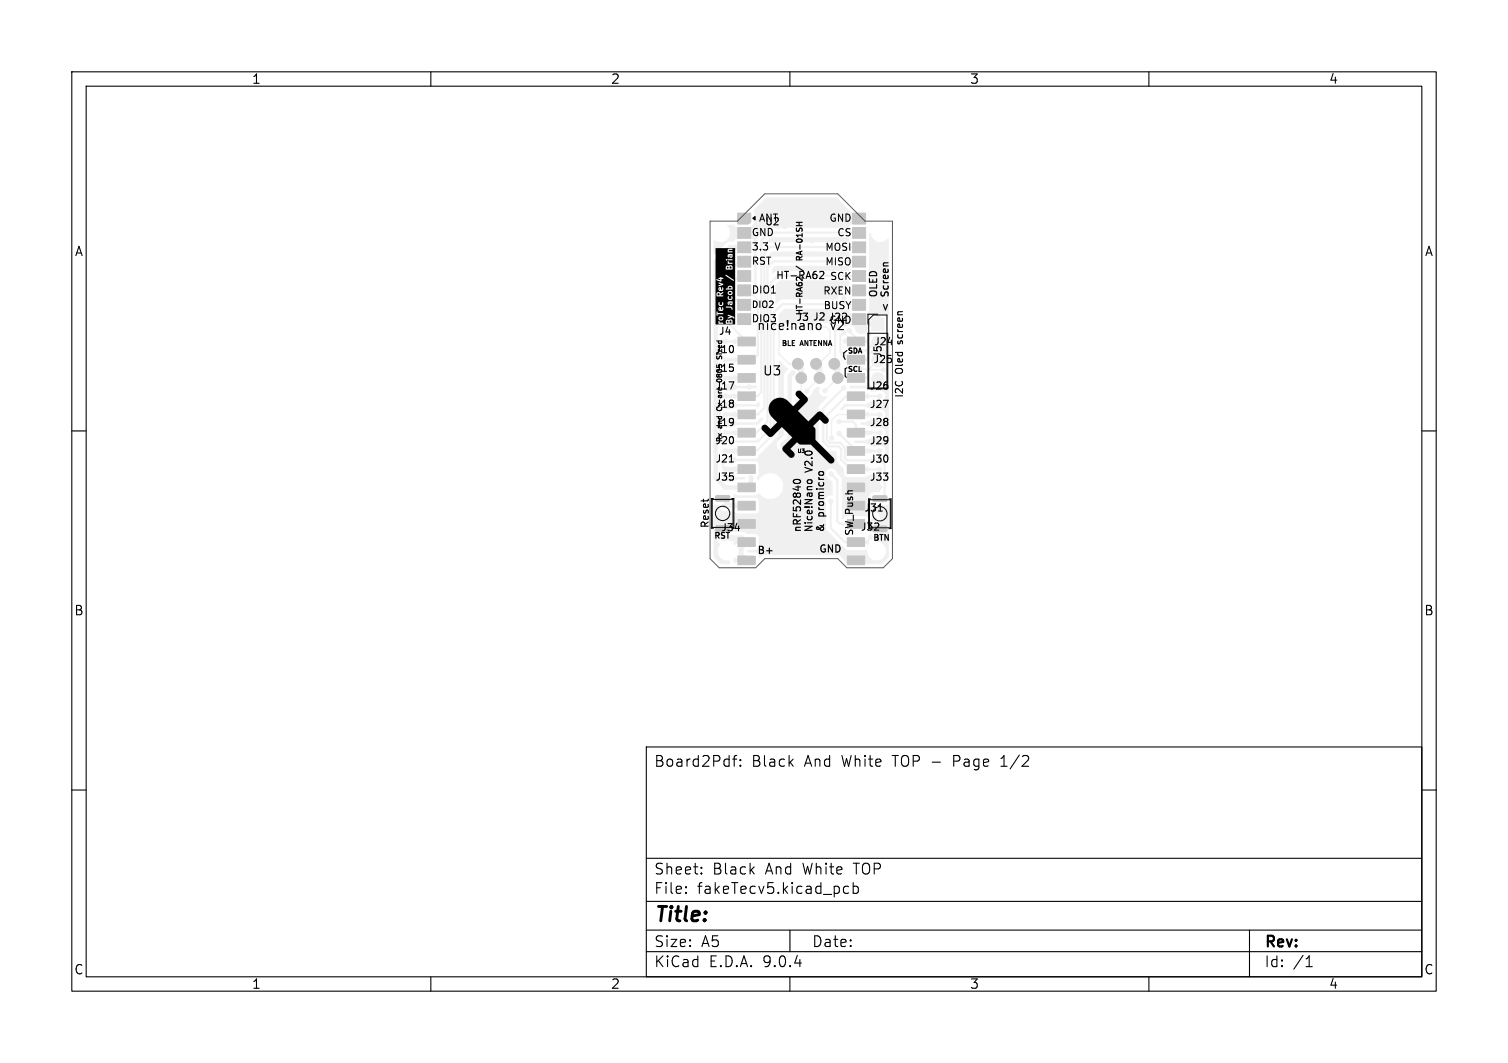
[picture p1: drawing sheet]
<svg xmlns="http://www.w3.org/2000/svg" width="210mm" height="148mm" viewBox="0 0 210 148" stroke-linecap="round" stroke-linejoin="round" font-family="sans-serif">
<g fill="#f0f0f0" stroke="#f0f0f0" stroke-width=".14">
<path d="M102.7 29.7h1.8v1.2l-.3 .3h-1.5z"/>
<path d="M102.7 31.7h1.8v1.5h-1.8z"/>
<path d="M102.7 33.7h1.8v1.5h-1.8z"/>
<path d="M102.7 35.7h1.8v1.5h-1.8z"/>
<path d="M102.7 37.7h1.8v1.5h-1.8z"/>
<path d="M102.7 39.7h1.8v1.5h-1.8z"/>
<path d="M102.7 41.7h1.8v1.5h-1.8z"/>
<path d="M102.7 43.7h1.8v1.5h-1.8z"/>
<path d="M118.7 43.7h1.8v1.5h-1.8z"/>
<path d="M118.7 41.7h1.8v1.5h-1.8z"/>
<path d="M118.7 39.7h1.8v1.5h-1.8z"/>
<path d="M118.7 37.7h1.8v1.5h-1.8z"/>
<path d="M118.7 35.7h1.8v1.5h-1.8z"/>
<path d="M118.7 33.7h1.8v1.5h-1.8z"/>
<path d="M118.7 31.7h1.8v1.5h-1.8z"/>
<path d="M118.7 29.7h1.8v1.5h-1.8z"/>
<path d="M121.4 44.3h1.7v1.7h-1.7z"/>
<path d="M99.7 73.2h1.8l.1 .2v.5l-.2 .1h-1.6l-.2-.2z"/>
<path d="M99.7 69h1.8l.1 .2v.5l-.2 .1h-1.6l-.2-.2z"/>
<path d="M121.6 73.3l1.8-.1 .1 .2v.5l-.2 .1h-1.6l-.2-.2z"/>
<path d="M121.6 69.1l1.8-.1 .1 .2v.5l-.2 .1h-1.6l-.2-.2z"/>
<path d="M120.3 77.9h.5v.3h-.5z"/>
<path d="M118 77.4h2.4v1.2h-2.4z"/>
<path d="M120.3 75.3h.5v.3h-.5z"/>
<path d="M118 74.9h2.4v1.2h-2.4z"/>
<path d="M118 72.3h2.4v1.2h-2.4z"/>
<path d="M118 69.8h2.4v1.2h-2.4z"/>
<path d="M120.3 67.7h.5v.3h-.5z"/>
<path d="M118 67.3h2.4v1.2h-2.4z"/>
<path d="M120.3 65.2h.5v.3h-.5z"/>
<path d="M118 64.7h2.4v1.2h-2.4z"/>
<path d="M120.3 62.6h.5v.3h-.5z"/>
<path d="M118 62.2h2.4v1.2h-2.4z"/>
<path d="M120.3 60.1h.5v.3h-.5z"/>
<path d="M118 59.6h2.4v1.2h-2.4z"/>
<path d="M120.3 57.6h.5v.3h-.5z"/>
<path d="M118 57.1h2.4v1.2h-2.4z"/>
<path d="M120.3 55h.5v.3h-.5z"/>
<path d="M118 54.6h2.4v1.2h-2.4z"/>
<path d="M120.3 52.5h.5v.3h-.5z"/>
<path d="M118 52h2.4v1.2h-2.4z"/>
<path d="M120.3 49.9h.5v.3h-.5z"/>
<path d="M118 49.5h2.4v1.2h-2.4z"/>
<path d="M120.3 47.4h.5v.3h-.5z"/>
<path d="M118 46.9h2.4v1.2h-2.4z"/>
<path d="M102.8 46.9h2.4v1.2h-2.4z"/>
<path d="M102.3 47.4h.5v.3h-.5z"/>
<path d="M102.8 49.5h2.4v1.2h-2.4z"/>
<path d="M102.3 49.9h.5v.3h-.5z"/>
<path d="M102.8 52h2.4v1.2h-2.4z"/>
<path d="M102.3 52.5h.5v.3h-.5z"/>
<path d="M102.8 54.6h2.4v1.2h-2.4z"/>
<path d="M102.3 55h.5v.3h-.5z"/>
<path d="M102.8 57.1h2.4v1.2h-2.4z"/>
<path d="M102.3 57.6h.5v.3h-.5z"/>
<path d="M102.8 59.6h2.4v1.2h-2.4z"/>
<path d="M102.3 60.1h.5v.3h-.5z"/>
<path d="M102.8 62.2h2.4v1.2h-2.4z"/>
<path d="M102.3 62.6h.5v.3h-.5z"/>
<path d="M102.8 64.7h2.4v1.2h-2.4z"/>
<path d="M102.3 65.2h.5v.3h-.5z"/>
<path d="M102.8 67.3h2.4v1.2h-2.4z"/>
<path d="M102.3 67.7h.5v.3h-.5z"/>
<path d="M102.8 69.8h2.4v1.2h-2.4z"/>
<path d="M102.3 70.3h.5v.3h-.5z"/>
<path d="M102.8 72.3h2.4v1.2h-2.4z"/>
<path d="M102.8 74.9h2.4v1.2h-2.4z"/>
<path d="M102.3 75.3h.5v.3h-.5z"/>
<path d="M102.8 77.4h2.4v1.2h-2.4z"/>
<path d="M102.3 77.9h.5v.3h-.5z"/>
<circle cx="118.3" cy="46" r=".3"/>
<circle cx="101" cy="47.6" r=".3"/>
<circle cx="122.3" cy="52.8" r=".85"/>
<circle cx="123" cy="51.5" r=".3"/>
<circle cx="101.8" cy="74.9" r=".3"/>
<circle cx="101" cy="60.3" r=".3"/>
<circle cx="122.5" cy="55.2" r=".3"/>
<circle cx="101" cy="70.4" r=".3"/>
<circle cx="122.5" cy="60.3" r=".3"/>
<circle cx="101" cy="57.7" r=".3"/>
<circle cx="114.1" cy="45.6" r=".3"/>
<circle cx="116.7" cy="52.6" r=".75"/>
<circle cx="116.2" cy="50.7" r=".75"/>
<circle cx="114.1" cy="52.6" r=".75"/>
<circle cx="113.6" cy="50.7" r=".75"/>
<circle cx="111.6" cy="52.6" r=".75"/>
<circle cx="111.1" cy="50.7" r=".75"/>
<circle cx="122.5" cy="62.8" r=".3"/>
<circle cx="101" cy="62.8" r=".3"/>
<circle cx="101" cy="55.2" r=".3"/>
<circle cx="101" cy="50.1" r=".3"/>
<circle cx="122.5" cy="57.7" r=".3"/>
<circle cx="121.2" cy="74.8" r=".3"/>
<circle cx="122.5" cy="65.4" r=".3"/>
<circle cx="101" cy="65.3" r=".3"/>
<circle cx="121.7" cy="72.1" r=".3"/>
<circle cx="101" cy="67.9" r=".3"/>
<circle cx="122.5" cy="67.9" r=".3"/>
<circle cx="101" cy="52.7" r=".3"/>
<circle cx="104.4" cy="53.9" r=".3"/>
<circle cx="113" cy="37.3" r=".3"/>
<circle cx="122.8" cy="72.6" r=".3"/>
<circle cx="109.3" cy="30.6" r=".3"/>
<circle cx="111.8" cy="57.7" r=".3"/>
<circle cx="113" cy="39.8" r=".3"/>
<circle cx="111.8" cy="65.4" r=".3"/>
<circle cx="113.1" cy="76" r=".3"/>
<circle cx="116.2" cy="64.4" r=".3"/>
<circle cx="110.9" cy="57.7" r=".3"/>
<circle cx="113.1" cy="76.7" r=".3"/>
<circle cx="101.2" cy="71.8" r=".3"/>
<circle cx="113" cy="35.4" r=".3"/>
<circle cx="111.8" cy="64.7" r=".3"/>
<circle cx="111.2" cy="76.7" r=".3"/>
<circle cx="110.3" cy="68.8" r=".3"/>
<circle cx="101.2" cy="72.7" r=".3"/>
<circle cx="112.8" cy="57.7" r=".3"/>
<circle cx="116.2" cy="63.7" r=".3"/>
<circle cx="109.4" cy="76" r=".3"/>
<circle cx="111.9" cy="68.8" r=".3"/>
<circle cx="113.7" cy="57.7" r=".3"/>
<circle cx="114.4" cy="72.9" r=".3"/>
<circle cx="121.7" cy="67.8" r=".3"/>
<circle cx="117.5" cy="67.6" r=".3"/>
<circle cx="102" cy="66.6" r=".3"/>
<circle cx="117.5" cy="68.3" r=".3"/>
<circle cx="108.4" cy="31.6" r=".3"/>
<circle cx="113" cy="33.5" r=".3"/>
<circle cx="120" cy="46.2" r=".3"/>
<circle cx="109.3" cy="31.6" r=".3"/>
<circle cx="111.2" cy="76" r=".3"/>
<circle cx="108.9" cy="73.1" r=".3"/>
<circle cx="108.9" cy="73.7" r=".3"/>
<circle cx="112.1" cy="61.7" r=".3"/>
<circle cx="109.4" cy="76.7" r=".3"/>
<circle cx="122.4" cy="42.7" r=".3"/>
<circle cx="109" cy="62" r=".3"/>
<circle cx="110.4" cy="51.9" r=".3"/>
<circle cx="104.6" cy="66.5" r=".3"/>
<circle cx="115.8" cy="61" r=".3"/>
<circle cx="115.8" cy="66" r=".3"/>
<circle cx="117.5" cy="41.5" r=".3"/>
<circle cx="117.5" cy="49.4" r=".3"/>
<circle cx="117.5" cy="54" r=".3"/>
<circle cx="115.7" cy="69.8" r=".3"/>
<circle cx="121.6" cy="49" r=".3"/>
<circle cx="116.8" cy="58.7" r=".3"/>
<circle cx="116.8" cy="60.4" r=".3"/>
<circle cx="114.9" cy="54.4" r=".3"/>
<circle cx="112.4" cy="54.4" r=".3"/>
<circle cx="111.1" cy="54.8" r=".3"/>
<circle cx="117.7" cy="47.5" r=".3"/>
</g>
<g fill="none" stroke="#f0f0f0" stroke-width=".35">
<path d="M102.3 47.3v.5M102.3 49.9v.4M102.3 52.4v.4M102.3 54.9v.5M102.3 57.5v.4M120.8 47.3v.5M120.8 49.9v.4M120.8 52.4v.4M120.8 54.9v.5M120.8 57.5v.4M102.3 77.8v.4M102.3 60v.5"/>
<path d="M102.3 62.6v.4M102.3 65.1v.4M102.3 67.6v.5M102.3 70.2v.4M102.3 75.3v.4M120.8 60v.5M120.8 62.6v.4M120.8 65.1v.4M120.8 67.6v.5M120.8 75.3v.4M120.8 77.8v.4"/>
</g>
<path d="M111.6 51v1.2M114.1 51v1.2M116.6 51v1.2" fill="none" stroke="#f0f0f0" stroke-width=".8"/>
<g fill="none" stroke="#f0f0f0" stroke-width=".3">
<path d="M103.1 34.4h.5M103.6 36.4h-.6l-1.4 1.4v7.3l2.4 2.4M103.6 38.4h-.6l-.9 .9v2l1.1 1.1h.4M106.9 37.2v21.5l-1.5 1.5h-1.4M107.7 36.4h11.9M119.6 34.4h-12.3l-.9 .8v21.6l-.9 .9h-1.5M119.6 38.4h-11.3l-1 1v20.3l-1.8 1.8h-4.6M119.6 32.4h-12.5l-1.1 1.1v21.1l-.5 .6h-1.5M101 47.6h3M101.1 52.6l-.8 .8v7.5M101.2 57.7h.1M101.2 55.2h.1"/>
<path d="M103.6 40.4h.6l1.3 1.4v7.6l-.6 .7h-1.3M103.6 50.1h.1M104 47.5v.1M104 52.4v.2M116.3 46.1v6.2l.4 .3M116.8 58.7h2l.4 .4v1.2h3.3M117.5 54l-2.8 2.9v4.6l.6 .7h1.5l.4 .3v1.5l1.3 1.3 4 .1M117.5 46.3l-.5 .5v2.2l.5 .4M117.7 47.5h.6M118.1 46l1.1 1.1v.4M119.2 57.7h3.3M119.6 42.4l-10.7-.1-1.1 1.2v16.9l-2.4 2.4h-1.4"/>
<path d="M119.6 40.4h-1.4M120.9 50.1h-1.7l-.3 .3M121.9 47.7l-1.2 1.1h-1.3M122.5 55.2h-4.7l-2.6 2.6v3.5l.3 .4h1.5l.7 .6v1.5l.3 .3h4.7M100.7 65l.3 .3M104 70.4l-.5 .5M104.1 77.9l-.1 .1M115.7 69.8v3.7l2 2h1.5l.2-.2M115.8 66l.8 .9v5.7l.4 .3h2.2M116.8 60.4l2.4 2.4M119.2 62.8h.1M119.2 62.8h3.3"/>
<path d="M119.4 67.9h.1M121.7 72.1l-.8 .8M122.5 67.9h-3.3v2.5M122.5 73.6v.7M123.2 64.6v4.2l-.7 .6 .1 .1"/>
</g>
<path d="M103.6 34.4h-1.9l-2 2v30.1l1.3 1.4M110.4 51.9l-.4 .5v8.6l-1 1M113.5 44.4h6.1l.7 .7h2M100.6 69.4l1 1h2.4M101 65.3h3M101.3 62.8h2.7M101.4 65.3h.1M104.6 66.5v.7l-.6 .7h-2.7M121.2 62.8h.1M121.2 60.2v.1" fill="none" stroke="#f0f0f0" stroke-width=".6"/>
<g fill="none" stroke="#f0f0f0" stroke-width=".2">
<path d="M116.4 30.6h3.1M119 32.4h.6M108.5 46.1v3.2l1.4 1.4h1.2M111.6 52.6v1.7l-.5 .5M114.1 45.6h1M115.6 46v3.1l-1.5 1.5v2l-1.7 1.9M116.7 52.6l-1.8 1.8M119.2 57.7h-2.6l-.8 .8v2.5M119.9 51.4h.6l.3 .3M121 51.5h2M121.6 49h-.4l-.4 .4v.7M122.3 45.1h-1.3l-1 1.1"/>
<path d="M122.3 50.2l-1.5 1.4v1M103.7 65.3l.3-.3v.3M112.3 71.1l6.9 6.9M114.3 69.1l-3.9 3.8h-6.4M119.3 60.2h-.1M119.7 75l-.5 .5M121.2 74.8l-.4 .4v.3"/>
</g>
<path d="M101.2 55.2h2.8M101.2 57.7h.1M101.3 57.7h2.7M101.3 50.1h.1M101.3 50.1h2.7M104 52.6h-2.6l-.1 .1M104 60.2l-2.7 .1" fill="none" stroke="#f0f0f0" stroke-width=".5"/>
<path d="M101.8 74.9h1.6l.6 .6-.8 .7v1.1l.8 .7" fill="none" stroke="#f0f0f0" stroke-width=".7"/>
<g fill="#f0f0f0">
<path d="M108.4 50.3h.2l1.2 1-.5 .7-.1 .3v8.3l-.8 .8a.8 .8 0 0 0 0 1.1 .8 .8 0 0 0 1.2 0l1-1 .2-.5v-5.3a1.21 1.21 0 0 0 1.1-.6 .86 .86 0 0 0 1.3-.7l.6-.6 .4 .2a.85 .85 0 0 0 .1 .9 .85 .85 0 0 0 .9 .3v.2l-1.1 1-.1 .4v4.9l1 1 1.5 .2v1.3l1 1v.8l.3 .4h2.7l.9-.4h.6l.5 .2v2.3h-.9l-.3 .2-.3 .4v.7l.2 .3 .4 .2h2.1l.1 .1v7.2l-1 1h-4.6l-1.2-1.2-.3-.1h-10.3l-.6 .4h-.1a.65 .65 0 0 0-.5-.8h-1l-.1-.2 .1-.1h1.1l.3-.3 .1-1.5-.3-.4h-1.3l-.6-.4h-2.5a.92 .92 0 0 0-1.1 .6 .92 .92 0 0 0 .4 1.1 1.41 1.41 0 0 0 .3 2.1l.3 .2h.7l.1 .5-.1 .1-1.3-.1-.9-.9v-7.3l.1-.1 .7 .2a.9 .9 0 0 0 1.2 .8h.5l.8 .3h2.6l.2-.1 .2-.3v-1.4h9.2l.1 .6v3.3l.2 .3 2.3 2.2 .3 .4h2.9l.1 .1a1.31 1.31 0 0 0 1.3 1.4 1.31 1.31 0 0 0 1.3-1.3 1.31 1.31 0 0 0-1.4-1.3l-.1-.1a.83 .83 0 0 0 0-.9 .83 .83 0 0 0-.8-.4v-.2l.8-.9a.81 .81 0 0 0 .4-1.3 .81 .81 0 0 0-1.4 .4l-.4-.2h-2.5l-.4 .2-.1 .3-.2-.1v-5.4l-.2-.4-.5-.5a.82 .82 0 0 0-.9-.7 .82 .82 0 0 0-.8 .8 .82 .82 0 0 0 .7 .8l.3 .4v1.7l-.1 .1a.8 .8 0 0 0-.9 .7h-9.2l-.2-.3-.3-.1h-2.5l-.4 .2-.2-.1v-.6h.1l.5 .2h2.5l.4-.3h.2a1.8 1.8 0 0 0 2.7 .2 1.8 1.8 0 0 0-.3-2.8 1.8 1.8 0 0 0-2.6 .8l-.2-.1v-.4l.3-.4v-1.3l-.2-.3-.3-.2h-2.5l-.8 .3h-.3h-.1l-.2-.8 .2-.1h.4l.8 .3h2.5a.49 .49 0 0 0 .5-.5l2.7-2.8z"/>
<path d="M100.5 66.1h1.4l.8 .3h1l.1 .2-.1 .2h-1l-.8 .3h-.5l-.9-.8z"/>
<path d="M118.3 53.7h2.2l.5-.2a1.48 1.48 0 0 0 1.5 .6 1.48 1.48 0 0 0 1.1-1l.2 .1v10.9h-.2l-.6-.7a.83 .83 0 0 0 .1-1.1 .83 .83 0 0 0-1.1-.2h-.4l-1.1-.4h-1.3l-.3-.2 .2-.2h1.4l.3-.1 1.2-.3a.82 .82 0 0 0 1.1-.1 .82 .82 0 0 0 0-1.1 .82 .82 0 0 0-1.1-.1l-1.2-.3-.3-.2h-.6l-.1-.1 .1-.2h.6l.9-.4h.6a.82 .82 0 0 0 1.1-.1 .82 .82 0 0 0 0-1.1 .82 .82 0 0 0-1.1-.1h-.6l-.9-.5h-2.5a.56 .56 0 0 0-.5 .5h-.4l-.1-.1 .7-.8 2.8 .1 .9-.5h.6a.82 .82 0 0 0 1.1-.1 .82 .82 0 0 0 0-1.1 .82 .82 0 0 0-1.1-.1h-.6l-.9-.4h-2.1l-.1-.1z"/>
<path d="M100.9 58.6l1-.1 .8 .3h2.5l.3-.1 .2-.4a.31 .31 0 0 1 .5-.1v.3l-.7 .7-2.8-.1-.8 .4-.9-.1z"/>
<path d="M100.9 56l1-.1 .8 .4h2.5l.5-.3 .1 .1v.4a.35 .35 0 0 1-.6 .1h-2.5l-.8 .4-.6-.1-.4-.1z"/>
<path d="M100.9 53.7l.3-.2 .7-.1 .8 .3h2.6l.1 .2-.2 .2h-2.5l-.8 .3h-.6l-.4-.1z"/>
<path d="M108.4 43.8l.9-.8h8.9a.63 .63 0 0 0 .5 .7h2l.2-.2 .1-.2v-9.9v-.9l.1-.1 .1 .1a1.35 1.35 0 0 0 1 1.1 1.35 1.35 0 0 0 1.4-.4l.2 .2v10.7h-.2l-.4-.3h-.7v.9h-.5v-.9h-.7l-.3 .1-.1 .3v.7h.9v.5h-.9v.7l.1 .2 .3 .2-.1 .2-.7-.3h-1l-.4-.3a.89 .89 0 0 0-.5-.8 .89 .89 0 0 0-1 .2 .9 .9 0 0 0-.8-.7 .9 .9 0 0 0-.9 .6h-.1a.88 .88 0 0 0-.7-.5h-.4a.84 .84 0 0 0-1.1 0 .84 .84 0 0 0-.2 1.1l-.1 .1-.8-.1a.85 .85 0 0 0-.2-1 .85 .85 0 0 0-1.1 0h-2.3l-.4 .2-.1-.2z"/>
<path d="M108.6 39.1l9.5-.1 .1 .1 .1 .3-.1 .3-.4 .2-.8 .8-.4 1h-7.7l-.8 .5-.1-.1v-2.4z"/>
<path d="M101.3 31.3h.9l.5 .4 1.8-.1 .5-.6v-1.4l-.1-.3 1.9-1.8h9.7l3.5 3.5-.1 .2h-1.2a.74 .74 0 0 0-.5 .5h-11.2l-.3 .2-1.2 1.2-.1 .3v7l-.1 .1-.3-.2v-.9v-6l-.3-.2h-2l-.3 .1-.3 .3a1.16 1.16 0 0 0-.9 .2l-1.7 1.6-.1-.1v-1.8a.29 .29 0 0 1 .5 .1 1.32 1.32 0 0 0 1.6-.5 1.32 1.32 0 0 0-.2-1.7z"/>
<path d="M107.6 37.4l.4-.4h10.1l.1 .1 .1 .3-.2 .3h-9.8l-.6 .4-.2-.1z"/>
<path d="M107.1 35.4l.5-.4h10.5l.1 .1 .1 .3-.2 .3h-10.5l-.4 .2-.1-.1z"/>
<path d="M106.8 33.6l.6-.6h10.7l.1 .1 .1 .3-.2 .3h-10.9l-.3 .1-.1-.1z"/>
</g>
<g fill="#c4c4c4" stroke="#c4c4c4" stroke-width=".14">
<path d="M102.7 29.7h1.8v1.2l-.3 .3h-1.5z"/>
<path d="M102.7 31.7h1.8v1.5h-1.8z"/>
<path d="M102.7 33.7h1.8v1.5h-1.8z"/>
<path d="M102.7 35.7h1.8v1.5h-1.8z"/>
<path d="M102.7 37.7h1.8v1.5h-1.8z"/>
<path d="M102.7 39.7h1.8v1.5h-1.8z"/>
<path d="M102.7 41.7h1.8v1.5h-1.8z"/>
<path d="M102.7 43.7h1.8v1.5h-1.8z"/>
<path d="M118.7 43.7h1.8v1.5h-1.8z"/>
<path d="M118.7 41.7h1.8v1.5h-1.8z"/>
<path d="M118.7 39.7h1.8v1.5h-1.8z"/>
<path d="M118.7 37.7h1.8v1.5h-1.8z"/>
<path d="M118.7 35.7h1.8v1.5h-1.8z"/>
<path d="M118.7 33.7h1.8v1.5h-1.8z"/>
<path d="M118.7 31.7h1.8v1.5h-1.8z"/>
<path d="M118.7 29.7h1.8v1.5h-1.8z"/>
<path d="M99.7 73.2h1.8l.1 .2v.5l-.2 .1h-1.6l-.2-.2z"/>
<path d="M99.7 69h1.8l.1 .2v.5l-.2 .1h-1.6l-.2-.2z"/>
<path d="M121.6 73.3l1.8-.1 .1 .2v.5l-.2 .1h-1.6l-.2-.2z"/>
<path d="M121.6 69.1l1.8-.1 .1 .2v.5l-.2 .1h-1.6l-.2-.2z"/>
<path d="M118 77.4h2.4v1.2h-2.4z"/>
<path d="M118 74.9h2.4v1.2h-2.4z"/>
<path d="M118 72.3h2.4v1.2h-2.4z"/>
<path d="M118 69.8h2.4v1.2h-2.4z"/>
<path d="M118 67.3h2.4v1.2h-2.4z"/>
<path d="M118 64.7h2.4v1.2h-2.4z"/>
<path d="M118 62.2h2.4v1.2h-2.4z"/>
<path d="M118 59.6h2.4v1.2h-2.4z"/>
<path d="M118 57.1h2.4v1.2h-2.4z"/>
<path d="M118 54.6h2.4v1.2h-2.4z"/>
<path d="M118 52h2.4v1.2h-2.4z"/>
<path d="M118 49.5h2.4v1.2h-2.4z"/>
<path d="M118 46.9h2.4v1.2h-2.4z"/>
<path d="M102.8 46.9h2.4v1.2h-2.4z"/>
<path d="M102.8 49.5h2.4v1.2h-2.4z"/>
<path d="M102.8 52h2.4v1.2h-2.4z"/>
<path d="M102.8 54.6h2.4v1.2h-2.4z"/>
<path d="M102.8 57.1h2.4v1.2h-2.4z"/>
<path d="M102.8 59.6h2.4v1.2h-2.4z"/>
<path d="M102.8 62.2h2.4v1.2h-2.4z"/>
<path d="M102.8 64.7h2.4v1.2h-2.4z"/>
<path d="M102.8 67.3h2.4v1.2h-2.4z"/>
<path d="M102.8 69.8h2.4v1.2h-2.4z"/>
<path d="M102.8 72.3h2.4v1.2h-2.4z"/>
<path d="M102.8 74.9h2.4v1.2h-2.4z"/>
<path d="M102.8 77.4h2.4v1.2h-2.4z"/>
<circle cx="116.7" cy="52.6" r=".75"/>
<circle cx="116.2" cy="50.7" r=".75"/>
<circle cx="114.1" cy="52.6" r=".75"/>
<circle cx="113.6" cy="50.7" r=".75"/>
<circle cx="111.6" cy="52.6" r=".75"/>
<circle cx="111.1" cy="50.7" r=".75"/>
</g>
<path d="M110.9 35.9v.3h.8M111.3 35.9v.3M117.9 51.2l-.2 .2v.9l.1 .3M117.9 48.8l-.4 .4v.4l.2 .4M110.7 67.3l-.2-.2a.53 .53 0 0 1 .5-.4 .53 .53 0 0 1 .5 .4l-.2 .2M112.5 67.3l-.1-.3 .2-.2 .4 .1 .1 .2-.1 .2M114.1 66.1l-.1-.3 .2-.1 .5 .1v.3" fill="none" stroke="#000" stroke-width=".16"/>
<g fill="#000">
<path d="M101.2 37.2h.2v.2h-.2zM101.5 40l.3-.1 .1 .2-.4 .1zM101.6 37.1h.2l.1 .3h-.3zM101.7 35.5h.2l-.1 .2h-.1zM100 40.8l.2 .1v.2h-.3zM100.2 42.9l.1 .2zM100.2 40.1l.1 .3zM100.2 44.3l.3-.1 .1 .2-.3 .1zM101.2 44.7h.2v.2h-.2zM101.6 44.7h.2l.1 .2h-.3zM101.5 40.7h.3l.1 .1-.3 .1zM101.7 42.1h.2l-.1 .2h-.1z"/>
<path d="M99.6 34.5h2.8v10.7h-2.8v-.4h.4l.1 .3 .6-.1v-.1h-.5v-.2h.9v.4h.8l.1-.1v-.3l-.2-.2-.3 .1-.2-.1-.2 .2-1.5 .1v-.5h.4l.1 .2 .2 .1h.2l.2-.2v-.2l-.2-.2-.3 .1-.2 .2h-.4v-.9h.2v.6l.1-.1h1.4l.4 .2-.3 .1v.2l.5-.2 .3 .2 .1-.1-.1-.2-.8-.3-1.5 .1v-.1l.8-.1-.8-.1v-.2h-.3v-.5h.4l.1 .3 .1 .1h.4l.1-.2-.1-.3-.1 .1 .1 .2h-.1l-.2-.3h-.2l-.1 .1h-.4v-.2h1.5v.1l.7 .1 .1 .2h.1v-.3l-.3-.1h-2.1v-.5h.4l.1 .3 .2 .1 .4-.1v-.4h.6l.1 .4 .2-.4v.2l.1 .2 .3-.1v-.1l-.1-.3h-.4l-.2 .1h-.7l-.1 .3h-.3v-.3l-.2 .1h-.4v-.8h1.7l.1 .3 .2 .1 .3-.1 .1-.2-.1-.3-.1 .4h-.3v-.4l-.2 .2h-1.7v-.5h.2v.4h.9v-.2l-.3-.1 .3-.3h.6l.1 .3 .2 .1 .3-.1 .1-.1-.1-.3-.3-.1-.3 .2h-.6l-.4 .2-.1-.2h-.2l-.4 .2v-.7h.4l.1 .2 .1 .1h.5v-.3l1.2 .1 .1-.1v-.3l-.2-.1h-.4l-.1 .4h-.2h-.4l-.1-.2-.1 .4-.2-.4h-.2l-.1 .2h-.4v-.8h.4l.4 .2-.3 .1v.2l.6-.3-.6-.3-.5 .1v-.5l.8 .3 .1-.4h.2l-.3-.2-.4 .1 .3 .1v.2l-.5-.1h-.2v-.6h1.4l1.1 .8 .1-.1-1.1-.7h-1.5v-1.1h1.5v.3h.8h.1v-.4l-.2-.2-.3 .1h-.2l-.2 .2h-1.5v-.8h1.7l.1 .3h.6v-.1h-.5l-.1-.2h-.1h-1.7v-.2h1.5l.1 .1 .1-.1h.1h.6l-.1-.1-.6 .1-.1-.2-.1 .2h-1.5v-.6h1.7l.1 .3 .2-.4v.3l.2 .1 .2-.1v-.1l-.1-.3h-.4l-.2 .2h-1.7v-.8h1.7l.1 .3h.5l.1-.1h-.5v-.1l.5-.1v-.1l-.5-.1-.2 .2h-1.7zM107.5 55.8a1.58 1.58 0 0 1 2.2 0l.8 .8 .9-1-.5-.5-.1-.3 .2-.3 .4-.1 1 .9 .1 .4-.1 .2-1.3 1.3 1.5 1.5 1.3-1.3 .2-.1 .4 .1 .8 .9 .1 .3-.2 .3h-.5l-.5-.5-1 .9 .4 .5v1.4l2.5 2.6 .1 .3-.1 .3-.3 .1-.3-.1-2.6-2.5h-1.5l-.4-.3-.9 .9 .5 .6v.4l-.3 .2h-.4l-.8-.9-.1-.4 .1-.2 1.2-1.3-1.4-1.4-1.3 1.2-.3 .1-.3-.1-.9-.9v-.4l.2-.2h.4l.6 .5 .9-.9-.7-.7a1.58 1.58 0 0 1 0-2.3z"/>
</g>
<g fill="none" stroke="#000" stroke-width=".15">
<path d="M10 10h190v128h-190zM12 12h186v124h-186zM60 10v2M110 10v2M160 10v2M114.2 37.8h.3l.2 .3-.6 .7h.6M99.8 52.9a.44 .44 0 0 1 .7 0M99.9 52.5h.1M100.2 52.5h.2M100.2 55v.3M100.5 55v.3M100.5 55h-.4l-.1 .3"/>
<path d="M113.7 45.3v.3l.2 .3 .4-.1v-.5M10 60h2M98 69.5v.4M98.6 69.5v.1M101.6 64.3h.5M122.3 71.2h.6M198 60h2M10 110h2M90 104h108v32h-108zM90 119.5h108M102 105.7h.6M102.6 105.2l-.3 .1-.1 .1v1.3"/>
<path d="M103.1 106.5l.1 .1-.1 .1M103.1 106.5l-.1 .1 .1 .1M103.1 105.8v.1M103.1 106.5v.2M103.1 105.8h.1l-.1 .1M103.1 105.8h-.1l.1 .1M139.4 106.7h.8M139.7 105.4l-.3 .2M198 110h2M60 136v2M90 132.5h108M90 129.5h108"/>
<path d="M90 125.5h108M95.5 124.2l.1 .1-.1 .1M95.5 124.2v.1v.1M95.5 123.5v.1M95.5 124.2v.2M95.5 123.5h.1l-.1 .1M97.7 121.5v.1v.1M97.7 121.5l-.1 .1 .1 .1M97.7 120.8v.1M97.7 121.5v.2M97.7 120.8h-.1l.1 .1M110 136v2"/>
<path d="M110 129.5v3M118.2 123.5l-.5-.1-.2 .3v.4l.1 .2 .1 .1 .5-.1M118.8 123.5l.4-.1 .3 .3v.4l-.1 .2-.2 .1-.4-.1M118.8 122.9v1.5M160 136v2M174 129.5v6.5M181.9 134.6h.8M182 133.4l.3-.3v1.5"/>
</g>
<path d="M104.8 30.4l.4-.2v.4z" fill="#000" stroke="#000" stroke-width=".14"/>
<g fill="none" stroke="#000" stroke-width=".14">
<path d="M120.9 46.4h2.7v7.7h-2.7zM121 44.5l.6-.6h1.9v10.1h-2.5zM122.3 43.8h-1.4v1.3M99.2 69.5h2.9v3.9h-2.9zM99.4 69.4h-.3v4.2M101.9 69.4h.3v4.2M121.1 69.6h2.9v3.9h-2.9zM121.3 69.5h-.3v4.1M123.8 69.5h.3v4.1h-.3"/>
<circle cx="100.6" cy="71.5" r="1"/>
<circle cx="122.5" cy="71.5" r="1"/>
</g>
<path d="M98.9 30.8h3.8l3.8-3.8h10.2l3.8 3.8h3.8v47l-1.3 1.3h-5.1l-1.2-1.3h-10.2l-1.3 1.3h-5l-1.3-1.3z" fill="none" stroke="#575757" stroke-width=".14"/>
<text font-size="2.8" x="91" y="128.9">Title:</text>
<g font-size="2.1">
<text x="91" y="107">Board2Pdf:</text>
<text x="104.7" y="107">Black</text>
<text x="112.1" y="107">And</text>
<text x="117.4" y="107">White</text>
<text x="124.6" y="107">TOP -</text>
<text x="133.3" y="107">Page</text>
<text x="140.1" y="107">1/2</text>
<text x="91" y="124.7">File:</text>
<text x="91" y="122">Sheet:</text>
<text x="97.1" y="124.7">fakeTecv5.kicad_pcb</text>
<text x="99.2" y="122">Black</text>
<text x="106.7" y="122">And</text>
<text x="112" y="122">White</text>
<text x="119.2" y="122">TOP</text>
<text x="91" y="134.9">KiCad</text>
<text x="91" y="132.1">Size:</text>
<text x="97.7" y="132.1">A5</text>
<text x="98.7" y="134.9">E.D.A.</text>
<text x="106.3" y="134.9">9.0.4</text>
<text x="113" y="132.1">Date:</text>
<text x="176" y="132.3">Rev:</text>
<text x="176" y="134.9">Id:</text>
<text x="180.1" y="134.9">/1</text>
</g>
<g font-size="1.8">
<text x="35" y="11.9">1</text>
<text x="85" y="11.9">2</text>
<text x="135" y="11.9">3</text>
<text x="185" y="11.9">4</text>
<text x="10.3" y="35.9">A</text>
<text x="198.4" y="35.9">A</text>
<text x="105.3" y="46.2">nice!nano</text>
<text x="115.6" y="46.2">v2</text>
<text x="106.2" y="52.5">U3</text>
<text x="10.3" y="85.9">B</text>
<text x="198.3" y="85.9">B</text>
<text x="10.3" y="135.9">C</text>
<text x="35" y="137.9">1</text>
<text x="85" y="137.9">2</text>
<text x="135" y="137.9">3</text>
<text x="185" y="137.9">4</text>
<text x="198.3" y="135.9">C</text>
</g>
<g font-size="1.4">
<text x="104.6" y="34.9">3.3</text>
<text x="104.6" y="32.9">GND</text>
<text x="105.6" y="30.9">ANT</text>
<text x="106.5" y="31.6">U2</text>
<text x="107.9" y="34.9">V</text>
<text x="114.9" y="35">MOSI</text>
<text x="115.5" y="30.9">GND</text>
<text x="116.6" y="33">CS</text>
<text x="104.6" y="36.9">RST</text>
<text x="104.6" y="40.9">DIO1</text>
<text x="108" y="39.1">HT-RA62</text>
<text x="114.6" y="41.1">RXEN</text>
<text x="114.9" y="37">MISO</text>
<text x="115.6" y="39">SCK</text>
<text x="122.4" y="41" transform="rotate(-90 122.4 41)">OLED</text>
<text x="124" y="41.3" transform="rotate(-90 124 41.3)">Screen</text>
<text x="100" y="46.8">J4</text>
<text x="104.6" y="44.9">DIO3</text>
<text x="110.8" y="44.9">J3 J2 J22</text>
<text x="114.7" y="43.1">BUSY</text>
<text x="115.5" y="45.1">GND</text>
<text x="124" y="43.5" transform="rotate(-90 124 43.5)">&lt;</text>
<text x="126" y="47.7" transform="rotate(-90 126 47.7)">screen</text>
<text x="99.5" y="49.4">J10</text>
<text x="99.5" y="52">J15</text>
<text x="121.5" y="50.8">J25</text>
<text x="121.6" y="48.3">J24</text>
<text x="123" y="49.9" transform="rotate(-90 123 49.9)">J5</text>
<text x="126" y="52" transform="rotate(-90 126 52)">Oled</text>
<text x="99.5" y="59.5">J19</text>
<text x="99.5" y="57">J18</text>
<text x="99.5" y="54.4">J17</text>
<text x="121" y="54.4">J26</text>
<text x="121" y="59.5">J28</text>
<text x="121" y="57">J27</text>
<text x="126" y="55.5" transform="rotate(-90 126 55.5)">I2C</text>
<text x="99.5" y="62.1">J20</text>
<text x="99.5" y="64.6">J21</text>
<text x="113.2" y="65.7" transform="rotate(-90 113.2 65.7)">V2.0</text>
<text x="121" y="62.1">J29</text>
<text x="121" y="64.6">J30</text>
<text x="99.5" y="67.1">J35</text>
<text x="114.8" y="71.9" transform="rotate(-90 114.8 71.9)">promicro</text>
<text x="120.3" y="71.4">J31</text>
<text x="121" y="67.1">J33</text>
<text x="98.9" y="73.6" transform="rotate(-90 98.9 73.6)">Reset</text>
<text x="100.3" y="74.2">J34</text>
<text x="105.4" y="77.2">B+</text>
<text x="111.6" y="74.2" transform="rotate(-90 111.6 74.2)">nRF52840</text>
<text x="113.2" y="74.2" transform="rotate(-90 113.2 74.2)">Nice!Nano</text>
<text x="114" y="77">GND</text>
<text x="114.8" y="74.2" transform="rotate(-90 114.8 74.2)">&amp;</text>
<text x="119" y="74.7" transform="rotate(-90 119 74.7)">SW_Push</text>
<text x="119.8" y="74.1">J32</text>
</g>
<text font-size="1.3" x="104.6" y="42.9">DIO2</text>
<g font-size="1.1">
<text x="111.8" y="35.8" transform="rotate(-90 111.8 35.8)">RA-01SH</text>
<text x="111.8" y="37.6" transform="rotate(-90 111.8 37.6)">/</text>
<text x="111.8" y="44" transform="rotate(-90 111.8 44)">HT-RA62</text>
<text x="99.4" y="75.1">RST</text>
<text x="121.5" y="75.3">BTN</text>
</g>
<g font-size="1">
<text x="100.6" y="52.2" transform="rotate(-90 100.6 52.2)">0805</text>
<text x="100.6" y="48.7" transform="rotate(-90 100.6 48.7)">Sized</text>
<text x="108.7" y="48.4">BLE</text>
<text x="111.5" y="48.4">ANTENNA</text>
<text x="118" y="49.4">SDA</text>
<text x="118" y="52">SCL</text>
<text x="100.6" y="59.5" transform="rotate(-90 100.6 59.5)">and</text>
<text x="100.6" y="56.8" transform="rotate(-90 100.6 56.8)">Cx</text>
<text x="100.6" y="54.7" transform="rotate(-90 100.6 54.7)">are</text>
<text x="100.6" y="61.6" transform="rotate(-90 100.6 61.6)">Rx</text>
</g>
<text font-size=".7" x="111" y="63.2">U3</text>
</svg>
